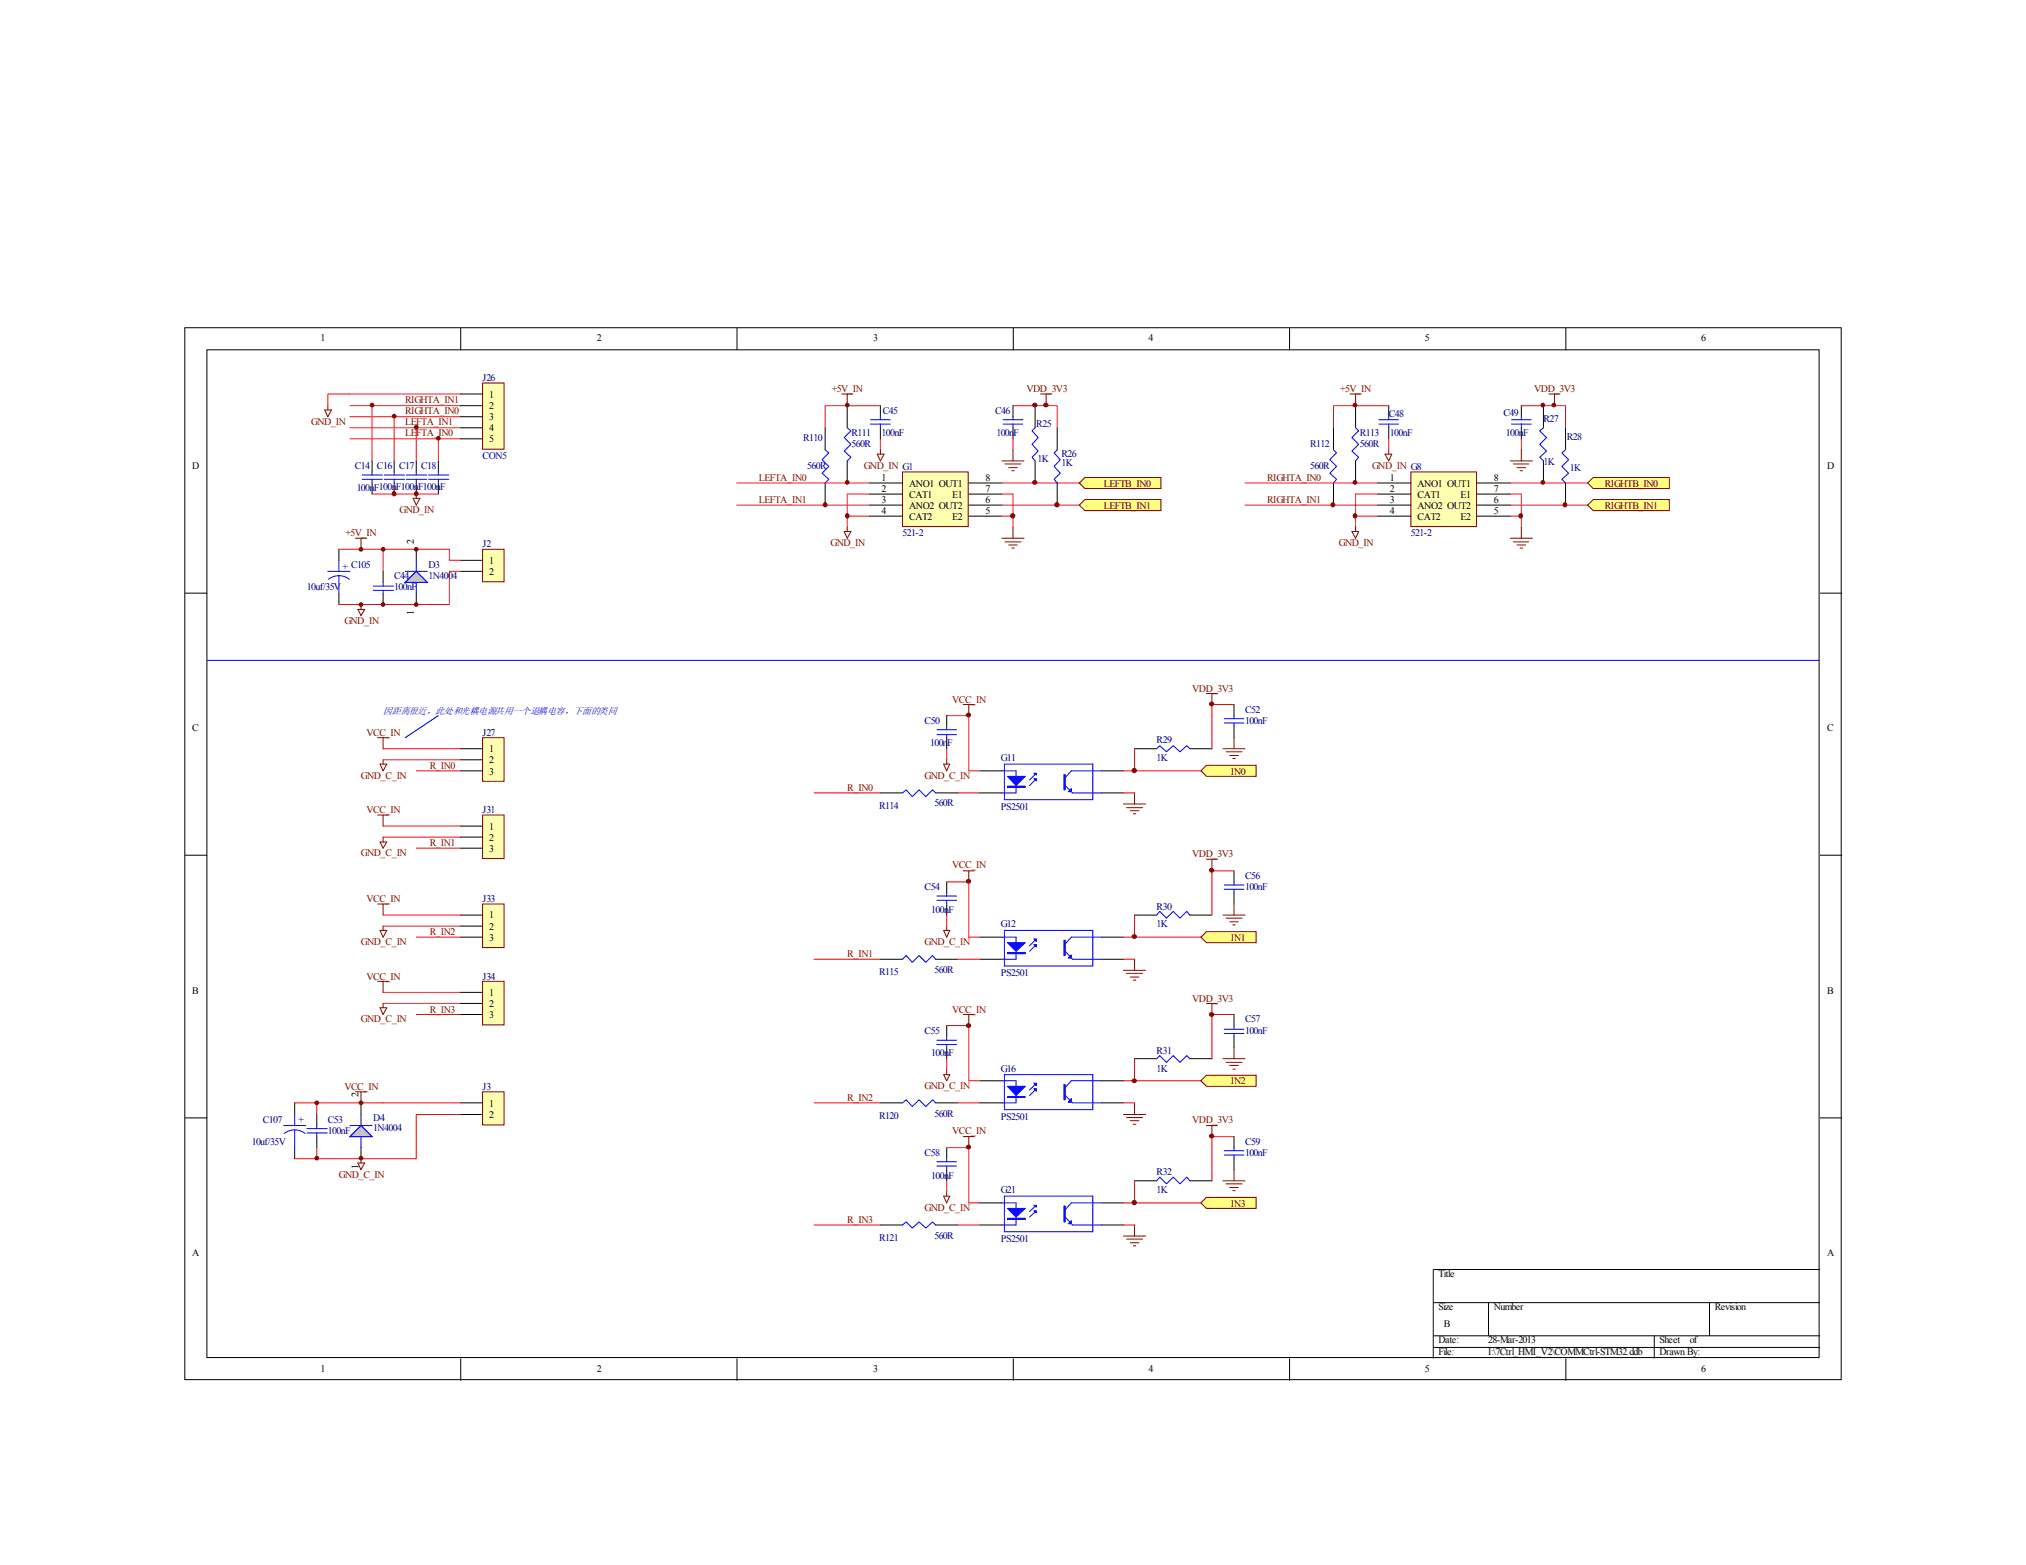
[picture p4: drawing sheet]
<svg xmlns="http://www.w3.org/2000/svg" width="279mm" height="216mm" viewBox="0 0 279 216" stroke-linecap="round" stroke-linejoin="round" font-family="sans-serif">
<g fill="none" stroke="#000" stroke-width=".14">
<path d="M25.5 45.2h228.4v145.1h-228.4zM28.5 48.3h222.4v139h-222.4zM63.5 45.3v3M101.6 45.3v3M139.7 45.3v3M177.8 45.3v3M215.9 45.3v3M25.5 81.8h3.1M251 81.8h3M25.5 118h3.1M251 118h3M25.5 154.2h3.1"/>
<path d="M40.6 152.1v1.7M40.6 158.3v1.6M43.7 153.8v1.5M43.7 156.8v1.5M251 154.2h3M197.7 179.7h53.3M205.3 179.7v4.6M235.8 179.7v4.6M251 175.1h-53.3v12.3M63.5 187.4v3.1M101.6 187.4v3.1M139.7 187.4v3.1"/>
<path d="M177.8 187.4v3.1M197.7 184.3h53.3M197.7 185.9h53.3M215.9 187.4v3.1M228.1 184.3v3.1"/>
</g>
<path d="M39.1 155.3h3.1M40.6 155.9a2.31 2.31 0 0 1 1.5 .5M40.6 155.9a2.31 2.31 0 0 0-1.4 .5M40.6 153.8v1.5M40.6 155.9v2.4M42.3 156.3h2.8M42.3 155.7h2.8M43.7 155.3v.4M43.7 156.3v.5" fill="none" stroke="#00f" stroke-width=".14"/>
<path d="M66.6 150.7h2.9v4.5h-2.9z" fill="#ffffb0"/>
<path d="M166.4 95.7h1.5M167.1 95.7v1.5M66.5 150.6h3v4.6h-3z" fill="none" stroke="#800000" stroke-width=".14"/>
<path d="M121.4 109.4h3.1M129 109.4h3.1M156.5 103.3h3M164.1 103.3h3M63.5 152.1h3M63.5 153.8h3" fill="none" stroke="#000" stroke-width=".14"/>
<path d="M52.8 152.1h10.7" fill="none" stroke="#ee0e22" stroke-width=".14"/>
<path d="M124.5 109.4l.5-.4 .8 .9 .9-.9 1 .9 .9-.9 .4 .4M159.5 103.3l.4-.4 1 .8 .9-.8 .9 .8 1-.8 .4 .4" fill="none" stroke="#00f" stroke-width=".14"/>
<path d="M165.6 106.3l.8-.7h6.8v1.5h-6.8z" fill-rule="evenodd" fill="#ffff80" stroke="#800000" stroke-width=".14"/>
<path d="M135.1 106.3h3.1M135.1 109.4h3.1M151.9 106.3h3M151.9 109.4h3" fill="none" stroke="#000" stroke-width=".14"/>
<path d="M138.2 106.3h1.9v3.1h-1.9M138.5 105.4h12.2v4.9h-12.2zM142.9 107.4l-.9 1M142.9 106.7l-.9 .9M146.9 108.4l1 1h4M151.9 106.3h-4.2l-.8 1" fill="none" stroke="#00f" stroke-width=".14"/>
<g fill="#00f" stroke="#00f" stroke-width=".14">
<path d="M138.9 107.1h2.5l-1.3 1.3z"/>
<path d="M142.6 106.7h.3v.2z"/>
<path d="M142.6 107.4h.3v.3z"/>
<path d="M147.7 108.8v.4h-.4z"/>
<path d="M138.9 108.5h2.5v.1h-2.5z" fill-rule="evenodd"/>
<path d="M146.7 106.8h.2v2.2h-.2z" fill-rule="evenodd"/>
</g>
<path d="M132.8 97.2h1.6M133.6 97.2v1.5" fill="none" stroke="#800000" stroke-width=".14"/>
<path d="M133.6 98.7v7.6M52.8 114h10.7M52.8 115.5h10.7" fill="none" stroke="#ee0e22" stroke-width=".14"/>
<path d="M66.6 112.5h2.9v5.9h-2.9z" fill="#ffffb0"/>
<path d="M66.5 112.4h3v6h-3z" fill="none" stroke="#800000" stroke-width=".14"/>
<path d="M63.5 114h3M63.5 115.5h3M63.5 117h3" fill="none" stroke="#000" stroke-width=".14"/>
<path d="M57.4 117h6.1" fill="none" stroke="#ee0e22" stroke-width=".14"/>
<path d="M48.3 156.8l1.5-1.5 1.5 1.5z" fill="#c0c0c0" stroke="#00f" stroke-width=".14"/>
<path d="M28.5 91.1h222.5M48.3 155.3h3M49.8 153.8v1.5M49.8 156.8v1.5" fill="none" stroke="#00f" stroke-width=".14"/>
<path d="M49.8 152.1v1.7M49.8 158.3v1.6" fill="none" stroke="#000" stroke-width=".14"/>
<path d="M66.6 75.9h2.9v4.4h-2.9z" fill="#ffffb0"/>
<path d="M66.5 75.8h3v4.5h-3z" fill="none" stroke="#800000" stroke-width=".14"/>
<path d="M63.5 77.3h3M63.5 78.8h3" fill="none" stroke="#000" stroke-width=".14"/>
<path d="M57.4 78.8l1.5 1.5h-3z" fill="#c0c0c0" stroke="#00f" stroke-width=".14"/>
<path d="M55.9 78.8h3M57.4 77.3v1.5M57.4 80.3v1.6" fill="none" stroke="#00f" stroke-width=".14"/>
<path d="M57.4 75.8v1.5M57.4 81.9v1.5" fill="none" stroke="#000" stroke-width=".14"/>
<path d="M124.5 65.2h9v7.4h-9z" fill="#ffffb0"/>
<path d="M116.1 54.4h1.5M116.8 54.4v1.6M124.5 65.1h9v7.5h-9zM138.2 74.3h3M138.6 74.8h2.2M139.1 75.2h1.2M139.5 75.6h.4M139.7 72.7v1.6" fill="none" stroke="#800000" stroke-width=".14"/>
<path d="M113.8 59v3.1M116.8 56v3M113.8 66.6v3.1M116.8 63.6v3M119.9 66.6h4.6M119.9 68.2h4.6M119.9 69.7h4.6M119.9 71.2h4.6M133.6 66.6h4.6M133.6 68.2h4.6M133.6 69.7h4.6M133.6 71.2h4.6" fill="none" stroke="#000" stroke-width=".14"/>
<path d="M116.8 59l.5 .4-.9 1 .9 .9-.9 .9 .9 .9-.5 .5M113.8 62.1l.5 .4-.9 .9 .9 .9-.9 1 .9 .8-.5 .5" fill="none" stroke="#00f" stroke-width=".14"/>
<path d="M101.6 66.6h18.3M116.8 68.2h3.1M116.8 71.2h3.1M138.2 68.2h1.5v4.5M138.2 71.2h1.5M138.2 69.7h10.6M138.2 66.6h10.6" fill="none" stroke="#ee0e22" stroke-width=".14"/>
<g fill="#ffff80" stroke="#800000" stroke-width=".14">
<path d="M148.8 69.7l.8-.8h10.5v1.5h-10.5z" fill-rule="evenodd"/>
<path d="M148.8 66.6l.8-.7h10.5v1.5h-10.5z" fill-rule="evenodd"/>
</g>
<path d="M48.3 54.4h15.2M48.3 56h15.2M48.3 57.5h15.2M48.3 59h15.2M116.8 56h-3v3M142.7 56h3.1v3M46.7 75.8h6.1v3M101.6 69.7h18.3M116.8 68.2v4.5M46.7 83.4h6.1" fill="none" stroke="#ee0e22" stroke-width=".14"/>
<path d="M139.7 56v1.5M139.7 59v1.5M142.7 56v3M145.8 59v3.1M209.8 56v1.5M209.8 59v1.5M46.7 75.8v1.5M52.8 78.8v1.5M142.7 63.6v3M145.8 66.6v3.1M46.7 81.9v1.5M52.8 81.9v1.5" fill="none" stroke="#000" stroke-width=".14"/>
<g fill="none" stroke="#00f" stroke-width=".14">
<path d="M138.3 58.5h2.8M138.3 57.9h2.8M139.7 57.5v.4M139.7 58.5v.5M142.7 59l-.4 .4 .9 1-.9 .9 .9 .9-.9 .9 .4 .5M208.4 58.5h2.8M208.4 57.9h2.8M209.8 57.5v.4M209.8 58.5v.5M45.2 78.8h3.1M46.7 79.4a2.32 2.32 0 0 1 1.5 .5M46.7 79.4a2.32 2.32 0 0 0-1.4 .5"/>
<path d="M46.7 77.3v1.5M46.7 79.4v2.5M145.8 62.1l-.4 .4 .8 .9-.8 .9 .8 1-.8 .8 .4 .5M51.5 81.4h2.8M51.5 80.9h2.8M52.8 80.3v.6M52.8 81.4v.5"/>
</g>
<g fill="none" stroke="#800000" stroke-width=".14">
<path d="M143.5 54.4h1.5M144.3 54.4v1.6M49 74.3h1.5M49.8 74.3v1.5M116.4 73.3h.9l-.5 1zM116.8 72.7v.6M208.3 63.6h3M208.7 64h2.1M209.2 64.5h1.2M209.6 64.9h.4M209.8 62.1v1.5M49.4 84.1h.9l-.5 .8z"/>
<path d="M49.8 83.4v.7"/>
</g>
<path d="M194.6 65.2h9v7.4h-9z" fill="#ffffb0"/>
<path d="M186.2 54.4h1.5M186.9 54.4v1.6M57 68.7h.9l-.5 1zM57.4 68.2v.5M194.6 65.1h9v7.5h-9zM208.3 74.3h3M208.7 74.8h2.1M209.2 75.2h1.2M209.6 75.6h.4M209.8 72.7v1.6" fill="none" stroke="#800000" stroke-width=".14"/>
<g fill="none" stroke="#000" stroke-width=".14">
<path d="M183.9 59v3.1M186.9 56v3M51.3 63.6v1.5M51.3 66.6v1.6M54.4 63.6v1.5M54.4 66.6v1.6M57.4 63.6v1.5M57.4 66.6v1.6M60.5 63.6v1.5M60.5 66.6v1.6M183.9 66.6v3.1M186.9 63.6v3"/>
<path d="M190 66.6h4.6M190 68.2h4.6M190 69.7h4.6M190 71.2h4.6M203.7 66.6h4.6M203.7 68.2h4.6M203.7 69.7h4.6M203.7 71.2h4.6"/>
</g>
<g fill="none" stroke="#ee0e22" stroke-width=".14">
<path d="M51.3 56v7.6M54.4 57.5v6.1M57.4 59v4.6M48.3 60.5h15.2M51.3 68.2h9.2M60.5 60.5v3.1M171.7 66.6h18.3M186.9 68.2h3.1M186.9 71.2h3.1M208.3 68.2h1.5v4.5M208.3 71.2h1.5M208.3 69.7h10.6"/>
<path d="M208.3 66.6h10.6"/>
</g>
<g fill="none" stroke="#00f" stroke-width=".14">
<path d="M186.9 59l.5 .4-1 1 1 .9-1 .9 1 .9-.5 .5M50 66.1h2.7M50 65.5h2.7M51.3 65.1v.4M51.3 66.1v.5M53 66.1h2.8M53 65.5h2.8M54.4 65.1v.4M54.4 66.1v.5M56 66.1h2.8M56 65.5h2.8M57.4 65.1v.4"/>
<path d="M57.4 66.1v.5M59.1 66.1h2.8M59.1 65.5h2.8M60.5 65.1v.4M60.5 66.1v.5M183.9 62.1l.4 .4-.9 .9 .9 .9-.9 1 .9 .8-.4 .5"/>
</g>
<g fill="#ffff80" stroke="#800000" stroke-width=".14">
<path d="M218.9 69.7l.8-.8h10.5v1.5h-10.5z" fill-rule="evenodd"/>
<path d="M218.9 66.6l.8-.7h10.5v1.5h-10.5z" fill-rule="evenodd"/>
</g>
<path d="M186.9 56h-3v3M212.9 56h3v3M171.7 69.7h18.3M186.9 68.2v4.5" fill="none" stroke="#ee0e22" stroke-width=".14"/>
<path d="M212.9 56v3M215.9 59v3.1M212.9 63.6v3M215.9 66.6v3.1" fill="none" stroke="#000" stroke-width=".14"/>
<path d="M212.9 59l-.6 .4 1 1-1 .9 1 .9-1 .9 .6 .5M215.9 62.1l-.5 .4 .9 .9-.9 .9 .9 1-.9 .8 .5 .5" fill="none" stroke="#00f" stroke-width=".14"/>
<g fill="none" stroke="#800000" stroke-width=".14">
<path d="M213.6 54.4h1.5M214.4 54.4v1.6M186.4 73.3h1l-.5 1zM186.9 72.7v.6M52.1 112.4h1.5M52.8 112.4v1.6M154.9 110.9h3.1M155.4 111.4h2.2M155.9 111.8h1.2M156.3 112.3h.3M156.5 109.4v1.5M49 150.6h1.5"/>
<path d="M49.8 150.6v1.5"/>
</g>
<path d="M66.6 52.9h2.9v9.1h-2.9z" fill="#ffffb0"/>
<path d="M66.5 52.8h3v9.2h-3zM130.1 105.4h.9l-.4 .9zM130.6 104.8v.6M166.4 118.5h1.5M167.1 118.5v1.6" fill="none" stroke="#800000" stroke-width=".14"/>
<path d="M63.5 54.4h3M63.5 56h3M63.5 57.5h3M63.5 59h3M63.5 60.5h3M130.6 98.7v1.5M130.6 101.8v1.5M121.4 132.3h3.1M129 132.3h3.1M156.5 126.2h3M164.1 126.2h3" fill="none" stroke="#000" stroke-width=".14"/>
<path d="M129.2 101.3h2.7M129.2 100.7h2.7M130.6 100.2v.5M130.6 101.3v.5M124.5 132.3l.5-.5 .8 1 .9-1 1 1 .9-1 .4 .5M159.5 126.2l.4-.5 1 1 .9-1 .9 1 1-1 .4 .5" fill="none" stroke="#00f" stroke-width=".14"/>
<path d="M130.6 98.7h3M167.1 98.7v4.6M130.6 103.3v1.5M132.1 109.4h3M133.6 106.3h1.5M156.5 103.3v3" fill="none" stroke="#f00" stroke-width=".14"/>
<path d="M165.6 129.3l.8-.8h6.8v1.5h-6.8z" fill-rule="evenodd" fill="#ffff80" stroke="#800000" stroke-width=".14"/>
<path d="M130.6 121.7v1.5M130.6 124.7v1.5M135.1 129.3h3.1M135.1 132.3h3.1M151.9 129.3h3M151.9 132.3h3M121.4 152.1h3.1M129 152.1h3.1M156.5 146h3M164.1 146h3" fill="none" stroke="#000" stroke-width=".14"/>
<path d="M129.2 124.2h2.7M129.2 123.6h2.7M130.6 123.2v.4M130.6 124.2v.5M138.2 129.3h1.9v3h-1.9M138.5 128.4h12.2v4.9h-12.2zM142.9 130.3l-.9 .9M142.9 129.5l-.9 1M146.9 131.2l1 1.1h4M151.9 129.3h-4.2l-.8 .9M124.5 152.1l.5-.4 .8 1 .9-1 1 1 .9-1 .4 .4M159.5 146l.4-.4 1 1 .9-1 .9 1 1-1 .4 .4" fill="none" stroke="#00f" stroke-width=".14"/>
<g fill="#00f" stroke="#00f" stroke-width=".14">
<path d="M138.9 130h2.5l-1.3 1.2z"/>
<path d="M142.6 129.5h.3v.4z"/>
<path d="M142.6 130.3h.3v.3z"/>
<path d="M147.7 131.7v.5h-.4z"/>
<path d="M138.9 131.4h2.5v.2h-2.5z" fill-rule="evenodd"/>
<path d="M146.7 129.7h.2v2.1h-.2z" fill-rule="evenodd"/>
</g>
<path d="M130.1 128.4h.9l-.4 .9zM130.6 127.8v.6M132.8 120.1h1.6M133.6 120.1v1.6M154.9 133.9h3.1M155.4 134.3h2.2M155.9 134.8h1.2M156.3 135.2h.3M156.5 132.3v1.6M166.4 138.4h1.5M167.1 138.4v1.6" fill="none" stroke="#800000" stroke-width=".14"/>
<path d="M133.6 121.7v7.6" fill="none" stroke="#ee0e22" stroke-width=".14"/>
<path d="M130.6 126.2v1.6M130.6 121.7h3M132.1 132.3h3M133.6 129.3h1.5M156.5 126.2v3.1M167.1 120.1v6.1" fill="none" stroke="#f00" stroke-width=".14"/>
<path d="M165.6 149.1l.8-.8h6.8v1.6h-6.8z" fill-rule="evenodd" fill="#ffff80" stroke="#800000" stroke-width=".14"/>
<path d="M130.6 141.5v1.5M130.6 144.5v1.5M135.1 149.1h3.1M135.1 152.1h3.1M151.9 149.1h3M151.9 152.1h3M121.4 169h3.1M129 169h3.1M156.5 162.9h3M164.1 162.9h3" fill="none" stroke="#000" stroke-width=".14"/>
<path d="M129.2 144.1h2.7M129.2 143.5h2.7M130.6 143v.5M130.6 144.1v.4M138.2 149.1h1.9v3h-1.9M138.5 148.3h12.2v4.8h-12.2zM142.9 150.2l-.9 .9M142.9 149.4l-.9 1M146.9 151.1l1 1h4M151.9 149.1h-4.2l-.8 .9M124.5 169l.5-.4 .8 .8 .9-.8 1 .8 .9-.8 .4 .4M159.5 162.9l.4-.5 1 .9 .9-.9 .9 .9 1-.9 .4 .5" fill="none" stroke="#00f" stroke-width=".14"/>
<g fill="#00f" stroke="#00f" stroke-width=".14">
<path d="M138.9 149.9h2.5l-1.3 1.2z"/>
<path d="M142.6 149.4h.3v.4z"/>
<path d="M142.6 150.2h.3v.3z"/>
<path d="M147.7 151.6v.5h-.4z"/>
<path d="M138.9 151.3h2.5v.1h-2.5z" fill-rule="evenodd"/>
<path d="M146.7 149.6h.2v2.1h-.2z" fill-rule="evenodd"/>
</g>
<path d="M132.8 140h1.6M133.6 140v1.5M130.1 148.3h.9l-.4 .8zM130.6 147.6v.7M154.9 153.8h3.1M155.4 154.2h2.2M155.9 154.6h1.2M156.3 155.1h.3M156.5 152.1v1.7M166.4 155.3h1.5M167.1 155.3v1.5" fill="none" stroke="#800000" stroke-width=".14"/>
<path d="M133.6 141.5v7.6" fill="none" stroke="#ee0e22" stroke-width=".14"/>
<path d="M167.1 140v6M130.6 146v1.6M130.6 141.5h3M132.1 152.1h3M133.6 149.1h1.5" fill="none" stroke="#f00" stroke-width=".14"/>
<path d="M165.6 165.9l.8-.7h6.8v1.5h-6.8z" fill-rule="evenodd" fill="#ffff80" stroke="#800000" stroke-width=".14"/>
<g fill="none" stroke="#000" stroke-width=".14">
<path d="M121.4 56v1.5M121.4 59v1.5M191.5 56v1.5M191.5 59v1.5M170.2 97.2v1.5M170.2 100.2v1.6M170.2 120.1v1.6M170.2 123.2v1.5M170.2 140v1.5M130.6 158.3v1.6M170.2 143v1.5M170.2 156.8v1.5"/>
<path d="M170.2 159.9v1.5M130.6 161.4v1.5M135.1 165.9h3.1M135.1 169h3.1M151.9 165.9h3M151.9 169h3"/>
</g>
<g fill="none" stroke="#00f" stroke-width=".14">
<path d="M120.1 58.5h2.7M120.1 57.9h2.7M121.4 57.5v.4M121.4 58.5v.5M190.2 58.5h2.7M190.2 57.9h2.7M191.5 57.5v.4M191.5 58.5v.5M168.8 99.7h2.7M168.8 99.1h2.7M170.2 98.7v.4M170.2 99.7v.5"/>
<path d="M168.8 122.7h2.7M168.8 122.1h2.7M170.2 121.7v.4M170.2 122.7v.5M130.6 159.9v.4M168.8 142.6h2.7M168.8 142h2.7M168.8 159.3h2.7M168.8 158.7h2.7M170.2 141.5v.5M170.2 142.6v.4M170.2 158.3v.4"/>
<path d="M170.2 159.3v.6M129.2 160.9h2.7M129.2 160.3h2.7M130.6 160.9v.5M138.2 165.9h1.9v3.1h-1.9M138.5 165h12.2v4.9h-12.2zM142.9 167l-.9 .9M142.9 166.3l-.9 .8M146.9 167.9l1 1.1h4M151.9 165.9h-4.2l-.8 1"/>
</g>
<g fill="#00f" stroke="#00f" stroke-width=".14">
<path d="M138.9 166.7h2.5l-1.3 1.2z"/>
<path d="M142.6 166.3h.3v.2z"/>
<path d="M142.6 167h.3v.3z"/>
<path d="M147.7 168.4v.4h-.4z"/>
<path d="M138.9 168.1h2.5v.1h-2.5z" fill-rule="evenodd"/>
<path d="M146.7 166.4h.2v2.2h-.2z" fill-rule="evenodd"/>
</g>
<g fill="none" stroke="#800000" stroke-width=".14">
<path d="M44.8 56.6h.9l-.5 .9zM45.2 56v.6M121 62.7h.9l-.5 .9zM121.4 62.1v.6M138.2 63.6h3M138.6 64h2.2M139.1 64.5h1.2M139.5 64.9h.4M139.7 62.1v1.5M191 62.7h.9l-.4 .9zM191.5 62.1v.6M52.4 116.2h.9l-.5 .8z"/>
<path d="M52.8 115.5v.7M168.7 103.3h3M169.1 103.7h2.2M169.6 104.2h1.2M170 104.6h.3M170.2 101.8v1.5M168.7 126.2h3M169.1 126.7h2.2M169.6 127.2h1.2M170 127.6h.3M170.2 124.7v1.5M49.8 159.9v.5"/>
<path d="M132.8 156.8h1.6M133.6 156.8v1.5M168.7 146h3M169.1 146.6h2.2M169.6 147h1.2M170 147.5h.3M170.2 144.5v1.5M49.4 160.4h.9l-.5 1zM130.1 165h.9l-.4 .9zM130.6 164.4v.6M154.9 170.5h3.1M155.4 170.9h2.2"/>
<path d="M155.9 171.4h1.2M156.3 171.9h.3M156.5 169v1.5M168.7 162.9h3M169.1 163.3h2.2M169.6 163.8h1.2M170 164.3h.3M170.2 161.4v1.5"/>
</g>
<path d="M52.8 126.2h10.7M52.8 127.8h10.7M133.6 158.3v7.6" fill="none" stroke="#ee0e22" stroke-width=".14"/>
<g fill="none" stroke="#f00" stroke-width=".14">
<path d="M48.3 54.4h-3.1v1.6M116.8 56h4.6M139.7 56h3M186.9 56h4.6M209.8 56h3.1M52.8 75.8h9.2v1.5h1.5M63.5 78.8h-1.5v4.6h-9.2M121.4 60.5v1.6M139.7 60.5v1.6M191.5 60.5v1.6M209.8 60.5v1.6M170.2 97.2h-3.1v1.5"/>
<path d="M154.9 109.4h1.6M154.9 106.3h10.7M154.9 129.3h10.7M154.9 132.3h1.6M167.1 120.1h3.1M167.1 140h3.1M40.6 152.1h12.2M43.7 152.1v1.7M43.7 158.3v1.6M63.5 153.8h-6.1v6.1h-16.8M130.6 158.3h3M154.9 149.1h10.7"/>
<path d="M154.9 152.1h1.6M156.5 146v3.1M170.2 156.8h-3.1v6.1M130.6 162.9v1.5M132.1 169h3M133.6 165.9h1.5M154.9 169h1.6M154.9 165.9h10.7M156.5 162.9v3"/>
</g>
<g fill="#800000" stroke="#800000" stroke-width=".14">
<circle cx="186.9" cy="66.5" r=".25"/>
<circle cx="183.8" cy="69.6" r=".28"/>
<circle cx="209.7" cy="71.2" r=".28"/>
<circle cx="186.8" cy="71.2" r=".28"/>
<circle cx="212.8" cy="66.5" r=".25"/>
<circle cx="215.8" cy="69.6" r=".28"/>
<circle cx="212.8" cy="55.9" r=".25"/>
<circle cx="116.8" cy="66.5" r=".25"/>
<circle cx="113.8" cy="69.6" r=".28"/>
<circle cx="139.7" cy="71.2" r=".3"/>
<circle cx="116.8" cy="71.2" r=".28"/>
<circle cx="142.7" cy="66.5" r=".28"/>
<circle cx="142.7" cy="55.9" r=".28"/>
<circle cx="145.8" cy="69.6" r=".3"/>
<circle cx="54.3" cy="68.1" r=".28"/>
<circle cx="60.5" cy="60.5" r=".25"/>
<circle cx="51.3" cy="55.9" r=".25"/>
<circle cx="54.4" cy="57.4" r=".25"/>
<circle cx="57.4" cy="58.9" r=".25"/>
<circle cx="57.4" cy="83.4" r=".25"/>
<circle cx="57.4" cy="75.8" r=".25"/>
<circle cx="52.8" cy="83.4" r=".25"/>
<circle cx="52.8" cy="75.8" r=".25"/>
<circle cx="43.7" cy="152.1" r=".25"/>
<circle cx="43.7" cy="159.8" r=".25"/>
<circle cx="156.4" cy="106.3" r=".3"/>
<circle cx="156.4" cy="129.2" r=".28"/>
<circle cx="156.4" cy="149.1" r=".28"/>
<circle cx="156.4" cy="165.9" r=".3"/>
</g>
<path d="M66.6 124.8h2.9v5.9h-2.9z" fill="#ffffb0"/>
<path d="M52.1 124.7h1.5M52.4 128.4h.9l-.5 .9zM52.8 124.7v1.5M52.8 127.8v.6M66.5 124.7h3v6h-3z" fill="none" stroke="#800000" stroke-width=".14"/>
<path d="M63.5 126.2h3M63.5 127.8h3M63.5 129.3h3" fill="none" stroke="#000" stroke-width=".14"/>
<path d="M52.8 136.9h10.7M52.8 138.4h10.7M57.4 129.3h6.1" fill="none" stroke="#ee0e22" stroke-width=".14"/>
<path d="M66.6 135.5h2.9v5.9h-2.9z" fill="#ffffb0"/>
<path d="M52.1 135.4h1.5M52.4 139h.9l-.5 1zM52.8 135.4v1.5M52.8 138.4v.6M66.5 135.4h3v6h-3z" fill="none" stroke="#800000" stroke-width=".14"/>
<path d="M63.5 136.9h3M63.5 138.4h3M63.5 140h3" fill="none" stroke="#000" stroke-width=".14"/>
<path d="M52.8 103.3h10.7M52.8 104.8h10.7M57.4 140h6.1" fill="none" stroke="#ee0e22" stroke-width=".14"/>
<path d="M66.6 101.9h2.9v5.9h-2.9z" fill="#ffffb0"/>
<path d="M52.1 101.8h1.5M52.4 105.4h.9l-.5 .9zM52.8 101.8v1.5M52.8 104.8v.6M66.5 101.8h3v6h-3z" fill="none" stroke="#800000" stroke-width=".14"/>
<path d="M63.5 103.3h3M63.5 104.8h3M63.5 106.3h3" fill="none" stroke="#000" stroke-width=".14"/>
<path d="M57.4 106.3h6.1" fill="none" stroke="#ee0e22" stroke-width=".14"/>
<path d="M112.3 109.4h9.1M112.3 132.3h9.1M112.3 152.1h9.1M112.3 169h9.1" fill="none" stroke="#f00" stroke-width=".14"/>
<path d="M60.5 98.7l-4.6 3.1" fill="none" stroke="#00f" stroke-width=".14"/>
<g fill="#800000" stroke="#800000" stroke-width=".14">
<circle cx="133.6" cy="158.2" r=".28"/>
<circle cx="167.1" cy="97.1" r=".28"/>
<circle cx="133.6" cy="98.6" r=".28"/>
<circle cx="116.8" cy="55.9" r=".25"/>
<circle cx="144.2" cy="55.9" r=".28"/>
<circle cx="49.8" cy="75.8" r=".25"/>
<circle cx="49.8" cy="83.4" r=".25"/>
<circle cx="57.4" cy="68.1" r=".28"/>
<circle cx="186.9" cy="55.9" r=".25"/>
<circle cx="214.3" cy="55.9" r=".25"/>
<circle cx="49.8" cy="152.1" r=".25"/>
<circle cx="167.1" cy="120.1" r=".28"/>
<circle cx="133.6" cy="121.6" r=".28"/>
<circle cx="167.1" cy="140" r=".28"/>
<circle cx="133.6" cy="141.5" r=".28"/>
<circle cx="167.1" cy="156.7" r=".28"/>
<circle cx="49.8" cy="159.8" r=".25"/>
</g>
<g font-size="1.4">
<text x="44.2" y="47.1">1</text>
<text x="82.3" y="47.1">2</text>
<text x="120.4" y="47.1">3</text>
<text x="158.4" y="47.1">4</text>
<text x="196.5" y="47.1">5</text>
<text x="234.6" y="47.1">6</text>
<text x="67.5" y="54.9">1</text>
<text x="67.5" y="56.4">2</text>
<text x="67.5" y="57.9">3</text>
<text x="67.5" y="59.4">4</text>
<text x="26.5" y="64.7">D</text>
<text x="67.5" y="61">5</text>
<text x="252" y="64.7">D</text>
<text x="121.6" y="66.4">1</text>
<text x="121.6" y="67.9">2</text>
<text x="121.6" y="69.4">3</text>
<text x="121.6" y="71">4</text>
<text x="125.4" y="67.1">ANO1 OUT1</text>
<text x="125.4" y="68.7">CAT1</text>
<text x="125.4" y="70.2">ANO2 OUT2</text>
<text x="125.4" y="71.7">CAT2</text>
<text x="131.3" y="68.7">E1</text>
<text x="131.3" y="71.7">E2</text>
<text x="135.9" y="66.4">8</text>
<text x="135.9" y="69.4">6</text>
<text x="135.9" y="67.9">7</text>
<text x="135.9" y="71">5</text>
<text x="191.7" y="66.4">1</text>
<text x="191.7" y="67.9">2</text>
<text x="191.7" y="69.4">3</text>
<text x="191.7" y="71">4</text>
<text x="195.5" y="67.1">ANO1 OUT1</text>
<text x="195.5" y="68.7">CAT1</text>
<text x="195.5" y="70.2">ANO2 OUT2</text>
<text x="195.5" y="71.7">CAT2</text>
<text x="201.4" y="68.7">E1</text>
<text x="201.4" y="71.7">E2</text>
<text x="206" y="66.4">8</text>
<text x="206" y="67.9">7</text>
<text x="206" y="69.4">6</text>
<text x="206" y="71">5</text>
<text x="57.1" y="75" transform="rotate(-90 57.1 75)">2</text>
<text x="67.5" y="77.8">1</text>
<text x="67.5" y="79.3">2</text>
<text x="57.1" y="84.8" transform="rotate(-90 57.1 84.8)">1</text>
<text x="26.5" y="100.8">C</text>
<text x="252" y="100.8">C</text>
<text x="67.5" y="103.8">1</text>
<text x="67.5" y="105.3">2</text>
<text x="67.5" y="106.9">3</text>
<text x="67.5" y="114.5">1</text>
<text x="67.5" y="116">2</text>
<text x="67.5" y="117.5">3</text>
<text x="67.5" y="126.7">1</text>
<text x="67.5" y="128.3">2</text>
<text x="67.5" y="129.8">3</text>
<text x="26.5" y="137.1">B</text>
<text x="67.5" y="137.4">1</text>
<text x="252" y="137.1">B</text>
<text x="67.5" y="138.9">2</text>
<text x="67.5" y="140.5">3</text>
<text x="49.4" y="151.4" transform="rotate(-90 49.4 151.4)">2</text>
<text x="67.5" y="152.7">1</text>
<text x="67.5" y="154.2">2</text>
<text x="49.4" y="161.2" transform="rotate(-90 49.4 161.2)">1</text>
<text x="26.5" y="173.3">A</text>
<text x="252" y="173.3">A</text>
<text x="198.4" y="176.2">Title</text>
<text x="198.4" y="185.3">Date:</text>
<text x="198.4" y="180.8">Size</text>
<text x="199.1" y="183.1">B</text>
<text x="205.2" y="185.3">28-Mar-2013</text>
<text x="206" y="180.8">Number</text>
<text x="228.8" y="185.3">Sheet</text>
<text x="233" y="185.3">of</text>
<text x="236.5" y="180.8">Revision</text>
<text x="44.2" y="189.2">1</text>
<text x="82.3" y="189.2">2</text>
<text x="120.4" y="189.2">3</text>
<text x="158.4" y="189.2">4</text>
<text x="196.5" y="189.2">5</text>
<text x="198.4" y="186.9">File:</text>
<text x="205.2" y="186.9">I:\7Ctrl_HMI_V2\COMMCtrl-STM32.ddb</text>
<text x="228.8" y="186.9">Drawn By:</text>
<text x="234.6" y="189.2">6</text>
</g>
<g font-size="1.4" fill="#000080">
<text x="66.5" y="52.6">J26</text>
<text x="121.7" y="57.1">C45</text>
<text x="137.2" y="57.2">C46</text>
<text x="142.9" y="58.8">R25</text>
<text x="191.5" y="57.5">C48</text>
<text x="207.3" y="57.3">C49</text>
<text x="212.8" y="58.3">R27</text>
<text x="48.9" y="64.7">C14 C16 C17 C18</text>
<text x="66.5" y="63.3">CON5</text>
<text x="110.7" y="60.9">R110</text>
<text x="111.3" y="64.7">560R</text>
<text x="117.4" y="60.1">R111</text>
<text x="117.4" y="61.6">560R</text>
<text x="121.6" y="60.1">100nF</text>
<text x="137.4" y="60.1">100nF</text>
<text x="143.1" y="63.8">1K</text>
<text x="146.4" y="63">R26</text>
<text x="146.4" y="64.3">1K</text>
<text x="180.7" y="61.6">R112</text>
<text x="180.7" y="64.7">560R</text>
<text x="187.5" y="60.1">R113</text>
<text x="187.5" y="61.6">560R</text>
<text x="191.7" y="60.2">100nF</text>
<text x="207.7" y="60.2">100nF</text>
<text x="212.8" y="64.1">1K</text>
<text x="216.1" y="60.7">R28</text>
<text x="216.5" y="64.9">1K</text>
<text x="49.2" y="67.7">100nF100nF100nF100nF</text>
<text x="66.5" y="75.5">J2</text>
<text x="124.5" y="74">521-2</text>
<text x="194.6" y="74">521-2</text>
<text x="42.3" y="81.5">10uf/35V</text>
<text x="47.2" y="78.6">+ C105</text>
<text x="54.4" y="79.9">C44</text>
<text x="54.4" y="81.5">100nF</text>
<text x="59.1" y="78.4">D3</text>
<text x="59.1" y="79.9">1N4004</text>
<text x="66.5" y="101.5">J27</text>
<text x="127.5" y="99.8">C50</text>
<text x="171.7" y="98.3">C52</text>
<text x="171.7" y="99.8">100nF</text>
<text x="128.3" y="102.9">100nF</text>
<text x="138" y="105">G11</text>
<text x="159.5" y="102.5">R29</text>
<text x="159.5" y="105">1K</text>
<text x="66.5" y="112.2">J31</text>
<text x="121.2" y="111.6">R114</text>
<text x="128.9" y="111.3">560R</text>
<text x="138" y="111.8">PS2501</text>
<text x="66.5" y="124.4">J33</text>
<text x="127.5" y="122.8">C54</text>
<text x="128.4" y="125.9">100nF</text>
<text x="159.5" y="125.5">R30</text>
<text x="171.7" y="121.2">C56</text>
<text x="171.7" y="122.8">100nF</text>
<text x="138" y="127.9">G12</text>
<text x="159.5" y="127.9">1K</text>
<text x="66.5" y="135.1">J34</text>
<text x="121.2" y="134.5">R115</text>
<text x="128.9" y="134.2">560R</text>
<text x="138" y="134.6">PS2501</text>
<text x="127.5" y="142.6">C55</text>
<text x="171.7" y="141.1">C57</text>
<text x="171.7" y="142.6">100nF</text>
<text x="128.4" y="145.6">100nF</text>
<text x="138" y="147.8">G16</text>
<text x="159.5" y="145.4">R31</text>
<text x="159.5" y="147.8">1K</text>
<text x="36.2" y="154.9">C107</text>
<text x="41.1" y="154.9">+</text>
<text x="45.2" y="154.9">C53</text>
<text x="51.5" y="154.7">D4</text>
<text x="66.5" y="150.4">J3</text>
<text x="121.2" y="154.3">R120</text>
<text x="128.9" y="154.1">560R</text>
<text x="138" y="154.5">PS2501</text>
<text x="34.7" y="157.9">10uf/35V</text>
<text x="45.2" y="156.4">100nF</text>
<text x="51.5" y="156">1N4004</text>
<text x="127.5" y="159.4">C58</text>
<text x="171.7" y="157.9">C59</text>
<text x="171.7" y="159.4">100nF</text>
<text x="128.4" y="162.6">100nF</text>
<text x="138" y="164.6">G21</text>
<text x="159.5" y="162.1">R32</text>
<text x="159.5" y="164.6">1K</text>
<text x="121.2" y="171.2">R121</text>
<text x="128.9" y="170.9">560R</text>
<text x="138" y="171.3">PS2501</text>
</g>
<g font-size="1.4" fill="#800000">
<text x="42.9" y="58.6">GND_IN</text>
<text x="55.9" y="58.7">LEFTA_IN1</text>
<text x="55.9" y="55.6">RIGHTA_IN1</text>
<text x="55.9" y="57.2">RIGHTA_IN0</text>
<text x="114.7" y="54.1">+5V_IN</text>
<text x="141.6" y="54.1">VDD_3V3</text>
<text x="184.8" y="54.1">+5V_IN</text>
<text x="211.6" y="54.1">VDD_3V3</text>
<text x="55.9" y="60.2">LEFTA_IN0</text>
<text x="119.1" y="64.7">GND_IN G1</text>
<text x="189.2" y="64.7">GND_IN G8</text>
<text x="55.1" y="70.8">GND_IN</text>
<text x="104.6" y="66.4">LEFTA_IN0</text>
<text x="104.6" y="69.4">LEFTA_IN1</text>
<text x="152.2" y="70.2">LEFTB_IN1</text>
<text x="152.2" y="67.1">LEFTB_IN0</text>
<text x="174.7" y="66.4">RIGHTA_IN0</text>
<text x="174.7" y="69.4">RIGHTA_IN1</text>
<text x="221.3" y="70.2">RIGHTB_IN1</text>
<text x="221.3" y="67.1">RIGHTB_IN0</text>
<text x="47.7" y="74">+5V_IN</text>
<text x="114.6" y="75.4">GND_IN</text>
<text x="184.7" y="75.4">GND_IN</text>
<text x="47.5" y="86">GND_IN</text>
<text x="164.4" y="95.4">VDD_3V3</text>
<text x="50.5" y="101.5">VCC_IN</text>
<text x="131.3" y="96.9">VCC_IN</text>
<text x="49.8" y="107.4">GND_C_IN</text>
<text x="59.3" y="106.1">R_IN0</text>
<text x="127.5" y="107.4">GND_C_IN</text>
<text x="169.8" y="106.9">IN0</text>
<text x="50.5" y="112.2">VCC_IN</text>
<text x="116.8" y="109.1">R_IN0</text>
<text x="49.8" y="118.1">GND_C_IN</text>
<text x="59.3" y="116.8">R_IN1</text>
<text x="131.3" y="119.8">VCC_IN</text>
<text x="164.4" y="118.3">VDD_3V3</text>
<text x="50.5" y="124.4">VCC_IN</text>
<text x="49.8" y="130.4">GND_C_IN</text>
<text x="59.3" y="129">R_IN2</text>
<text x="127.5" y="130.4">GND_C_IN</text>
<text x="169.8" y="129.8">IN1</text>
<text x="50.5" y="135.1">VCC_IN</text>
<text x="116.8" y="132.1">R_IN1</text>
<text x="49.8" y="141.1">GND_C_IN</text>
<text x="59.3" y="139.7">R_IN3</text>
<text x="131.3" y="139.7">VCC_IN</text>
<text x="164.4" y="138.2">VDD_3V3</text>
<text x="169.8" y="149.6">IN2</text>
<text x="47.5" y="150.4">VCC_IN</text>
<text x="116.8" y="151.9">R_IN2</text>
<text x="127.5" y="150.2">GND_C_IN</text>
<text x="164.4" y="154.9">VDD_3V3</text>
<text x="131.3" y="156.5">VCC_IN</text>
<text x="46.7" y="162.5">GND_C_IN</text>
<text x="127.5" y="167">GND_C_IN</text>
<text x="169.8" y="166.5">IN3</text>
<text x="116.8" y="168.7">R_IN3</text>
</g>
<text font-size="1.3" fill="#00f" x="52.8" y="98.5">因距离很近，此处和光耦电源共用一个退耦电容，下面的类同</text>
</svg>
